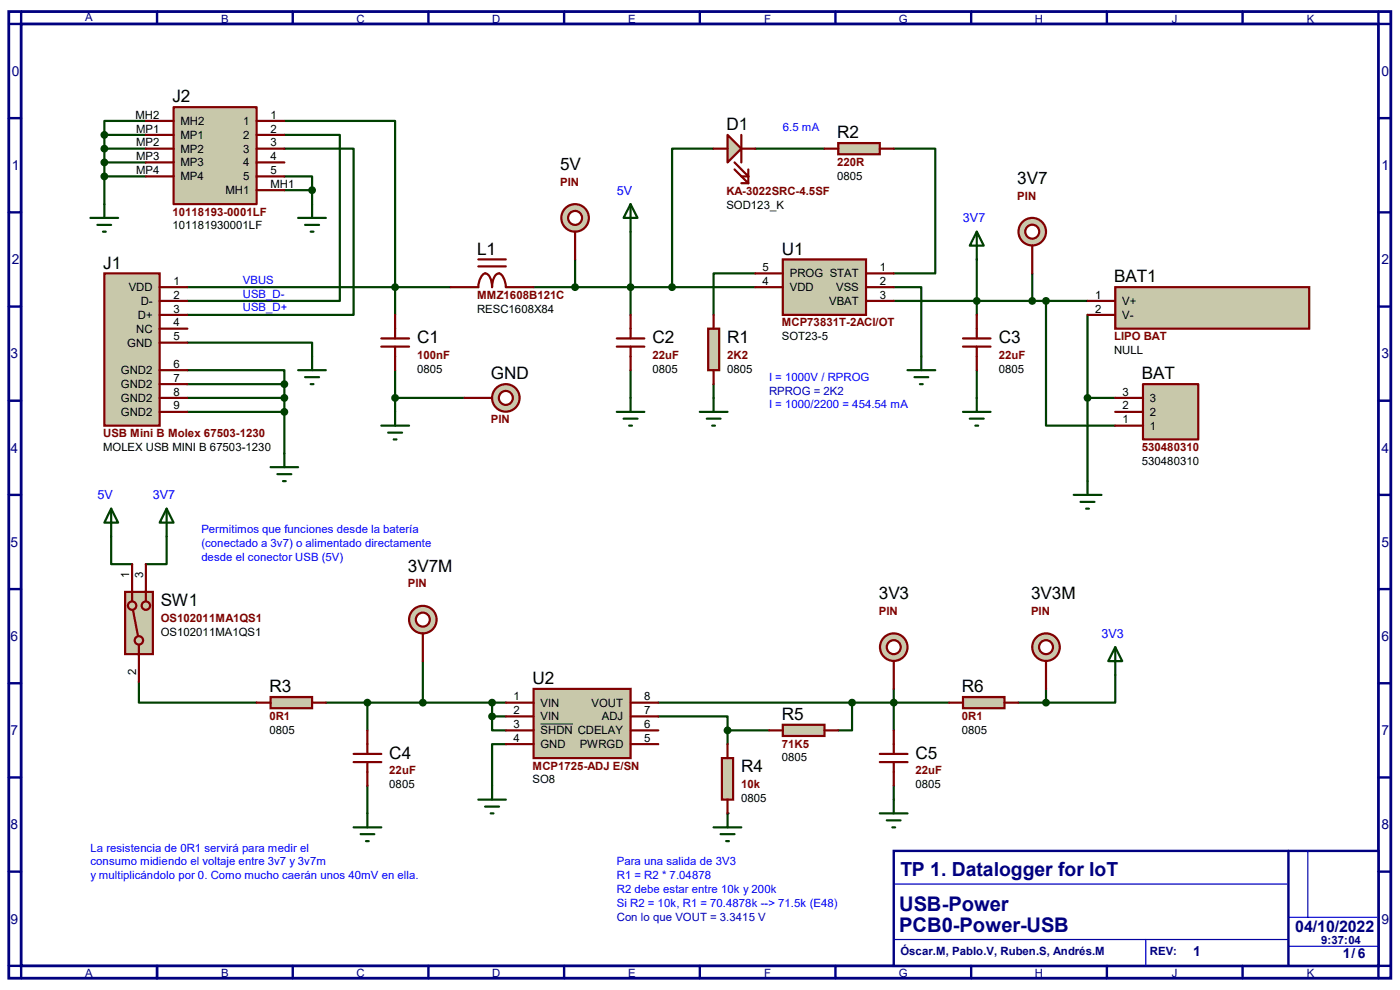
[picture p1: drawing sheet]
<svg xmlns="http://www.w3.org/2000/svg" width="297mm" height="210mm" viewBox="0 0 297 210" stroke-linecap="round" stroke-linejoin="round" font-family="sans-serif">
<path d="M1.9 2.5h293.2v205h-293.2zM4.5 5.1h287.9v199.8h-287.9z" fill="none" stroke="#000080" stroke-width=".59"/>
<path d="M4.5 2.5v2.6h-2.6M33.3 2.5v2.6" fill="none" stroke="#000080" stroke-width=".51"/>
<path d="M189.6 180.5h102.8v24.4h-102.8z" fill="#fff" stroke="#000080" stroke-width=".51"/>
<g fill="none" stroke="#000080" stroke-width=".51">
<path d="M62.1 2.5v2.6M90.9 2.5v2.6M119.7 2.5v2.6M148.5 2.5v2.6M177.2 2.5v2.6M206 2.5v2.6M234.8 2.5v2.6M263.6 2.5v2.6M292.4 2.5v2.6h2.7M1.9 25.1h2.6M292.4 25.1h2.7M1.9 45h2.6"/>
<path d="M292.4 45h2.7M1.9 65h2.6M292.4 65h2.7M1.9 85h2.6M292.4 85h2.7M1.9 105h2.6M292.4 105h2.7M1.9 125h2.6M292.4 125h2.7M1.9 144.9h2.6M292.4 144.9h2.7M1.9 164.9h2.6"/>
<path d="M292.4 164.9h2.7M1.9 184.9h2.6M273.3 180.5v24.4M292.4 184.9h2.7M1.9 204.9h2.6v2.6M33.3 204.9v2.6M62.1 204.9v2.6M90.9 204.9v2.6M119.7 204.9v2.6M148.5 204.9v2.6M177.2 204.9v2.6M206 204.9v2.6"/>
<path d="M234.8 204.9v2.6M263.6 204.9v2.6M295.1 204.9h-2.7v2.6"/>
</g>
<path d="M189.6 199.3h83.7M189.9 187.5h83.1M243.1 199.3v5.6M273.3 194.6h18.8M277.5 180.5v14.1M273.3 200.7h19.1" fill="none" stroke="#0000c0" stroke-width=".25"/>
<g fill="none" stroke="#004000" stroke-width=".47">
<path d="M22.1 31.5h8.8M22.1 28.6h8.8M22.1 28.6v14.7M22.1 34.5h8.8M22.1 37.4h8.8M30.9 25.7h-8.8v2.9M60.3 28.6h11.8v35.2h-32.3M60.3 31.5h14.7v35.3h-35.2M60.3 37.4h5.9v2.9M60.3 25.7h23.5v41.1M151.4 31.5h-8.8v29.4M160.2 31.5h14.7"/>
<path d="M189.6 31.5h8.8v26.5h-8.8M60.3 40.3h5.9M66.2 40.3v3M122 55v5.9M133.8 49.1v17.7M160.2 58h-8.8v8.8M207.2 55v11.8M219 58v5.8h-29.4M39.8 72.7h26.4v2.9M39.8 78.5h20.5v3M39.8 60.9h55.8M83.8 78.5v8.9"/>
<path d="M113.2 60.9h47M133.8 78.5v5.9M189.6 60.9h5.9v14.7M207.2 78.5v5.9M39.8 84.4h20.5M39.8 81.5h20.5M39.8 87.4h20.5M60.3 81.5v14.7M83.8 84.4h14.7M151.4 81.5v2.9M35.3 113.8v5.9h-4.4M29.5 144.7v4.4h24.9"/>
<path d="M69.1 149.1h38.2M77.9 149.1v5.8M89.7 140.3v8.8M104.4 152v2.9h2.9M104.4 152h2.9M104.4 149.1v2.9M107.3 157.9h-2.9v8.8M139.7 152h14.6v2.9M139.7 149.1h61.6M154.3 154.9h8.9M154.3 154.9v3M180.8 149.1v5.8h-3"/>
<path d="M189.6 146.1v8.8M77.9 166.7v5.9"/>
</g>
<circle cx="154.3" cy="172.6" r=".23" fill="#004000"/>
<path d="M219 63.8h11.7M221.9 63.8v26.5h14.7M230.7 66.8v35.3M230.7 84.4h5.9M23.6 113.8v5.9h4.4M216 149.1h5.9M221.9 146.1v3M236.6 143.2v5.9h-14.7M189.6 166.7v2.9" fill="none" stroke="#004000" stroke-width=".47"/>
<path d="M22.1 58h11.8v32.3h-11.8z" fill="#c8c8aa" stroke="#800000" stroke-width=".47"/>
<path d="M33.9 60.9h5.9M33.9 63.8h5.9M33.9 66.8h5.9M33.9 69.7h5.9M33.9 72.7h5.9M33.9 78.5h5.9M33.9 81.5h5.9M33.9 84.4h5.9M33.9 87.4h5.9" fill="none" stroke="#800000" stroke-width=".47"/>
<path d="M36.8 22.7h17.6v20.6h-17.6z" fill="#c8c8aa" stroke="#800000" stroke-width=".47"/>
<g fill="none" stroke="#800000" stroke-width=".47">
<path d="M30.9 25.7h5.9M30.9 28.6h5.9M30.9 31.5h5.9M30.9 34.5h5.9M30.9 37.4h5.9M54.4 25.7h5.9M54.4 28.6h5.9M54.4 31.5h5.9M54.4 34.5h5.9M54.4 37.4h5.9M54.4 40.3h5.9M101.5 56.5h5.8"/>
<path d="M101.5 55h5.8M80.9 73.5h5.9M80.9 71.8h5.9M83.8 66.8v5M83.8 73.5v5M95.6 60.9h5.9a3 3 0 0 1 1.4-2.9 2.63 2.63 0 0 1 1.5 2.9 2.63 2.63 0 0 1 1.5-2.9 3 3 0 0 1 1.4 2.9h5.9"/>
</g>
<circle cx="122" cy="46.2" r="2.92" fill="#c8c8aa" stroke="#800000" stroke-width=".47"/>
<circle cx="122" cy="46.2" r="1.48" fill="#fff" stroke="#800000" stroke-width=".47"/>
<path d="M122 49.1v5.9" fill="none" stroke="#800000" stroke-width=".47"/>
<circle cx="107.3" cy="84.4" r="2.92" fill="#c8c8aa" stroke="#800000" stroke-width=".47"/>
<circle cx="107.3" cy="84.4" r="1.48" fill="#fff" stroke="#800000" stroke-width=".47"/>
<path d="M130.9 73.5h5.8M130.9 71.8h5.8M133.8 66.8v5M133.8 73.5v5M98.5 84.4h5.9" fill="none" stroke="#800000" stroke-width=".47"/>
<path d="M150.2 69.7h2.4v8.8h-2.4z" fill="#c8c8aa" stroke="#800000" stroke-width=".47"/>
<path d="M151.4 66.8v2.9M151.4 78.5v3" fill="none" stroke="#800000" stroke-width=".47"/>
<path d="M166.1 55h17.6v11.8h-17.6z" fill="#c8c8aa" stroke="#800000" stroke-width=".47"/>
<path d="M160.2 58h5.9M183.7 58h5.9M160.2 60.9h5.9M183.7 60.9h5.9M183.7 63.8h5.9" fill="none" stroke="#800000" stroke-width=".47"/>
<path d="M154.3 28.6l3 2.9-3 3z" fill="#c8c8aa" stroke="#800000" stroke-width=".47"/>
<path d="M151.4 31.5h2.9M155.8 34.5l2.9 2.9h-1.4M155.8 35.9l2.9 3M157.3 28.6v5.9M157.3 38.9h1.4M157.3 31.5h2.9M158.7 35.9v3" fill="none" stroke="#800000" stroke-width=".47"/>
<path d="M177.8 30.4h8.8v2.3h-8.8z" fill="#c8c8aa" stroke="#800000" stroke-width=".47"/>
<path d="M174.9 31.5h2.9M186.6 31.5h3M204.3 73.5h5.8M204.3 71.8h5.8M207.2 66.8v5M207.2 73.5v5" fill="none" stroke="#800000" stroke-width=".47"/>
<circle cx="219" cy="49.1" r="2.92" fill="#c8c8aa" stroke="#800000" stroke-width=".47"/>
<circle cx="219" cy="49.1" r="1.48" fill="#fff" stroke="#800000" stroke-width=".47"/>
<path d="M219 52.1v5.9" fill="none" stroke="#800000" stroke-width=".47"/>
<path d="M236.6 60.9h41.1v8.8h-41.1z" fill="#c8c8aa" stroke="#800000" stroke-width=".47"/>
<path d="M230.7 63.8h5.9M230.7 66.8h5.9" fill="none" stroke="#800000" stroke-width=".47"/>
<path d="M242.5 81.5h11.7v11.7h-11.7z" fill="#c8c8aa" stroke="#800000" stroke-width=".47"/>
<path d="M236.6 90.3h5.9M236.6 87.4h5.9M236.6 84.4h5.9" fill="none" stroke="#800000" stroke-width=".47"/>
<path d="M26.5 125.6h5.9v13.2h-5.9z" fill="#c8c8aa" stroke="#800000" stroke-width=".47"/>
<path d="M28 125.6v2.9l1.5 7.3v3M30.9 125.6v2.9" fill="none" stroke="#800000" stroke-width=".47"/>
<g fill="#c8c8aa" stroke="#800000" stroke-width=".47">
<circle cx="29.5" cy="135.8" r=".89"/>
<circle cx="28" cy="128.5" r=".89"/>
<circle cx="30.9" cy="128.5" r=".89"/>
</g>
<path d="M28 119.7v5.9M30.9 119.7v5.9M29.5 138.8v5.9" fill="none" stroke="#800000" stroke-width=".47"/>
<path d="M57.4 147.9h8.8v2.3h-8.8z" fill="#c8c8aa" stroke="#800000" stroke-width=".47"/>
<path d="M54.4 149.1h3M66.2 149.1h2.9" fill="none" stroke="#800000" stroke-width=".47"/>
<circle cx="89.7" cy="131.4" r="2.92" fill="#c8c8aa" stroke="#800000" stroke-width=".47"/>
<circle cx="89.7" cy="131.4" r="1.48" fill="#fff" stroke="#800000" stroke-width=".47"/>
<path d="M89.7 134.4v5.9M75 159.9h5.9M77.9 154.9v5M75 161.7h5.9M77.9 161.7v5" fill="none" stroke="#800000" stroke-width=".47"/>
<path d="M113.2 146.1h20.6v14.7h-20.6z" fill="#c8c8aa" stroke="#800000" stroke-width=".47"/>
<path d="M107.3 149.1h5.9M107.3 152h5.9M107.3 154.9h5.9M107.3 157.9h5.9M133.8 149.1h5.9M133.8 152h5.9M133.8 154.9h5.9M133.8 157.9h5.9" fill="none" stroke="#800000" stroke-width=".47"/>
<path d="M114.7 153.6h6.9" fill="none" stroke="#000" stroke-width=".21"/>
<path d="M166.1 153.8h8.8v2.3h-8.8z" fill="#c8c8aa" stroke="#800000" stroke-width=".47"/>
<path d="M163.2 154.9h2.9M174.9 154.9h2.9" fill="none" stroke="#800000" stroke-width=".47"/>
<path d="M204.3 147.9h8.8v2.3h-8.8z" fill="#c8c8aa" stroke="#800000" stroke-width=".47"/>
<path d="M201.3 149.1h3M213.1 149.1h2.9" fill="none" stroke="#800000" stroke-width=".47"/>
<circle cx="189.6" cy="137.3" r="2.92" fill="#c8c8aa" stroke="#800000" stroke-width=".47"/>
<circle cx="189.6" cy="137.3" r="1.48" fill="#fff" stroke="#800000" stroke-width=".47"/>
<path d="M189.6 140.3v5.8" fill="none" stroke="#800000" stroke-width=".47"/>
<circle cx="221.9" cy="137.3" r="2.92" fill="#c8c8aa" stroke="#800000" stroke-width=".47"/>
<circle cx="221.9" cy="137.3" r="1.48" fill="#fff" stroke="#800000" stroke-width=".47"/>
<path d="M186.6 159.9h5.9M189.6 154.9v5M221.9 140.3v5.8M186.6 161.7h5.9M189.6 161.7v5" fill="none" stroke="#800000" stroke-width=".47"/>
<g fill="none" stroke="#004000" stroke-width=".47">
<path d="M19.2 46.2h5.9M20.7 47.7h2.9M21.8 49.1h.6M22.1 43.3v2.9M63.2 46.2h5.9M64.7 47.7h3M65.9 49.1h.6M66.2 43.3v2.9M133.8 43.3l1.5 2.9h-3zM133.8 43.3v5.8M207.2 49.1l1.5 3h-3zM207.2 49.1v5.9"/>
<path d="M63.2 78.5h5.9M66.2 75.6v2.9M192.5 78.5h5.9M195.5 75.6v2.9M57.4 99.1h5.8M60.3 96.2v2.9M64.7 80h3M65.9 81.5h.6M80.9 90.3h5.9M82.3 91.8h3M83.5 93.2h.6M83.8 87.4v2.9"/>
<path d="M130.9 87.4h5.8M132.3 88.8h3M133.5 90.3h.6M133.8 84.4v3M148.5 87.4h5.8M149.9 88.8h3M151.1 90.3h.6M151.4 84.4v3M194 80h2.9M195.2 81.5h.5M204.3 87.4h5.8M205.7 88.8h3"/>
<path d="M206.9 90.3h.6M207.2 84.4v3M35.3 107.9l1.5 3h-2.9zM35.3 107.9v5.9M58.8 100.6h3M60 102.1h.6M75 175.5h5.9M76.5 177h2.9M77.6 178.4h.6M77.9 172.6v2.9M101.5 169.6h5.8M102.9 171.1h3"/>
<path d="M104.1 172.6h.6M104.4 166.7v2.9M151.4 175.5h5.9M152.9 177h2.9M154.1 178.4h.5M154.3 172.6v2.9"/>
</g>
<g fill="#004000" stroke="#004000" stroke-width=".47">
<circle cx="22.1" cy="28.6" r=".59"/>
<circle cx="22.1" cy="31.5" r=".59"/>
<circle cx="22.1" cy="34.5" r=".59"/>
<circle cx="22.1" cy="37.4" r=".59"/>
<circle cx="66.2" cy="40.3" r=".59"/>
<circle cx="60.3" cy="84.4" r=".59"/>
<circle cx="60.3" cy="81.5" r=".59"/>
<circle cx="60.3" cy="87.4" r=".59"/>
<circle cx="83.8" cy="60.9" r=".59"/>
<circle cx="122" cy="60.9" r=".59"/>
<circle cx="133.8" cy="60.9" r=".59"/>
<circle cx="83.8" cy="84.4" r=".59"/>
<circle cx="142.6" cy="60.9" r=".59"/>
<circle cx="207.2" cy="63.8" r=".59"/>
<circle cx="219" cy="63.8" r=".59"/>
<circle cx="77.9" cy="149.1" r=".59"/>
<circle cx="104.4" cy="152" r=".59"/>
<circle cx="104.4" cy="149.1" r=".59"/>
<circle cx="89.7" cy="149.1" r=".59"/>
<circle cx="154.3" cy="154.9" r=".59"/>
<circle cx="180.8" cy="149.1" r=".59"/>
<circle cx="189.6" cy="149.1" r=".59"/>
</g>
<path d="M153.2 160.8h2.3v8.8h-2.3z" fill="#c8c8aa" stroke="#800000" stroke-width=".47"/>
<path d="M154.3 157.9v2.9M154.3 169.6v3" fill="none" stroke="#800000" stroke-width=".47"/>
<path d="M23.6 107.9l1.5 3h-3zM23.6 107.9v5.9M227.8 105h5.9M229.2 106.5h3M230.4 107.9h.6M230.7 102.1v2.9M236.6 137.3l1.5 3h-3zM236.6 137.3v5.9M186.6 172.6h5.9M188.1 174h3M189.3 175.5h.6M189.6 169.6v3" fill="none" stroke="#004000" stroke-width=".47"/>
<g fill="#004000" stroke="#004000" stroke-width=".47">
<circle cx="221.9" cy="149.1" r=".59"/>
<circle cx="230.7" cy="84.4" r=".59"/>
<circle cx="221.9" cy="63.8" r=".59"/>
</g>
<g font-size="4.3" fill="#000080">
<text x="190.8" y="197.7">PCB0-Power-USB</text>
<text x="190.8" y="193.3">USB-Power</text>
</g>
<text font-size="4.1" fill="#000080" x="191.1" y="185.8">TP 1. Datalogger for IoT</text>
<g font-size="3.6">
<text x="36.6" y="21.7">J2</text>
<text x="154.1" y="27.6">D1</text>
<text x="177.6" y="29.4">R2</text>
<text x="118.8" y="36.1">5V</text>
<text x="215.8" y="39">3V7</text>
<text x="21.9" y="57">J1</text>
<text x="101.2" y="54.1">L1</text>
<text x="165.9" y="54.1">U1</text>
<text x="236.3" y="59.9">BAT1</text>
<text x="88.5" y="72.8">C1</text>
<text x="138.4" y="72.8">C2</text>
<text x="154.3" y="72.8">R1</text>
<text x="211.9" y="72.8">C3</text>
<text x="104.1" y="80.5">GND</text>
<text x="242.2" y="80.5">BAT</text>
<text x="86.5" y="121.3">3V7M</text>
<text x="34.1" y="128.6">SW1</text>
<text x="186.4" y="127.2">3V3</text>
<text x="218.7" y="127.2">3V3M</text>
<text x="57.1" y="146.9">R3</text>
<text x="113" y="145.1">U2</text>
<text x="204" y="146.9">R6</text>
<text x="165.9" y="152.7">R5</text>
<text x="82.6" y="161">C4</text>
<text x="194.2" y="161">C5</text>
<text x="157.2" y="163.9">R4</text>
</g>
<text font-size="3.4" fill="#000080" x="274.8" y="197.8">04/10/2022</text>
<g font-size="2.9" fill="#000080">
<text x="2.5" y="16.1">0</text>
<text x="293.1" y="16.1">0</text>
<text x="2.5" y="36.1">1</text>
<text x="293.1" y="36.1">1</text>
<text x="2.5" y="56">2</text>
<text x="293.1" y="56">2</text>
<text x="2.2" y="76">3</text>
<text x="293.1" y="76">3</text>
<text x="2.2" y="96">4</text>
<text x="293.1" y="96">4</text>
<text x="2.2" y="116">5</text>
<text x="293.1" y="116">5</text>
<text x="2.2" y="136">6</text>
<text x="293.1" y="136">6</text>
<text x="2.2" y="156">7</text>
<text x="293.1" y="156">7</text>
<text x="2.2" y="175.9">8</text>
<text x="293.1" y="175.9">8</text>
<text x="2.2" y="195.9">9</text>
<text x="293.1" y="195.9">9</text>
<text x="253.1" y="202.7">1</text>
<text x="284.9" y="203.3">1/ 6</text>
</g>
<g font-size="2.7" fill="#00f">
<text x="130.9" y="41.3">5V</text>
<text x="204.3" y="47.2">3V7</text>
<text x="20.7" y="105.9">5V</text>
<text x="32.4" y="105.9">3V7</text>
<text x="233.7" y="135.3">3V3</text>
</g>
<g font-size="2.4" fill="#000080">
<text x="18.1" y="4.5">A</text>
<text x="46.9" y="4.8">B</text>
<text x="75.6" y="4.8">C</text>
<text x="104.4" y="4.8">D</text>
<text x="133.3" y="4.8">E</text>
<text x="162.1" y="4.8">F</text>
<text x="190.7" y="4.8">G</text>
<text x="219.5" y="4.8">H</text>
<text x="248.6" y="4.8">J</text>
<text x="277.2" y="4.8">K</text>
<text x="191.1" y="202.6">Óscar.M, Pablo.V, Ruben.S, Andrés.M</text>
<text x="244" y="202.5">REV:</text>
<text x="280.3" y="200.2">9:37:04</text>
<text x="18.1" y="207.2">A</text>
<text x="46.9" y="207.2">B</text>
<text x="75.6" y="207.2">C</text>
<text x="104.4" y="207.2">D</text>
<text x="133.3" y="207.2">E</text>
<text x="162.1" y="207.2">F</text>
<text x="190.7" y="207.2">G</text>
<text x="219.5" y="207.2">H</text>
<text x="248.6" y="207.2">J</text>
<text x="277.2" y="207.2">K</text>
</g>
<g font-size="2.4">
<text x="28.7" y="25.1">MH2</text>
<text x="28.9" y="28.1">MP1</text>
<text x="38.3" y="26.5">MH2</text>
<text x="38.3" y="29.5">MP1</text>
<text x="51.6" y="26.5">1</text>
<text x="51.6" y="29.5">2</text>
<text x="57.4" y="25.1">1</text>
<text x="57.4" y="28.1">2</text>
<text x="28.9" y="31">MP2</text>
<text x="28.9" y="34">MP3</text>
<text x="38.3" y="32.4">MP2</text>
<text x="38.3" y="35.3">MP3</text>
<text x="51.6" y="32.4">3</text>
<text x="51.6" y="35.3">4</text>
<text x="57.4" y="31">3</text>
<text x="57.4" y="34">4</text>
<text x="28.9" y="36.9">MP4</text>
<text x="38.3" y="38.3">MP4</text>
<text x="47.8" y="41.2">MH1</text>
<text x="51.6" y="38.3">5</text>
<text x="57.4" y="36.9">5</text>
<text x="57.4" y="39.8">MH1</text>
<text x="177.6" y="38.1">0805</text>
<text x="154.1" y="44.2">SOD123_K</text>
<text x="36.6" y="48.7">101181930001LF</text>
<text x="161.8" y="57.5">5</text>
<text x="167.6" y="58.8">PROG STAT</text>
<text x="186.6" y="57.5">1</text>
<text x="27.3" y="61.8">VDD</text>
<text x="29.8" y="64.7">D-</text>
<text x="36.8" y="60.4">1</text>
<text x="36.8" y="63.3">2</text>
<text x="161.8" y="60.4">4</text>
<text x="167.6" y="61.8">VDD</text>
<text x="175.9" y="64.7">VBAT</text>
<text x="177.4" y="61.8">VSS</text>
<text x="186.6" y="60.4">2</text>
<text x="186.6" y="63.3">3</text>
<text x="232.3" y="63.3">1</text>
<text x="238.1" y="64.7">V+</text>
<text x="28.9" y="70.6">NC</text>
<text x="29.3" y="67.6">D+</text>
<text x="36.8" y="66.3">3</text>
<text x="36.8" y="69.2">4</text>
<text x="101.2" y="66.3">RESC1608X84</text>
<text x="232.3" y="66.3">2</text>
<text x="238.1" y="67.6">V-</text>
<text x="27" y="73.5">GND</text>
<text x="36.8" y="72.2">5</text>
<text x="165.9" y="72.2">SOT23-5</text>
<text x="236.3" y="75.1">NULL</text>
<text x="25.7" y="79.4">GND2</text>
<text x="25.7" y="82.3">GND2</text>
<text x="36.8" y="78">6</text>
<text x="36.8" y="81">7</text>
<text x="36.8" y="83.9">8</text>
<text x="88.5" y="79">0805</text>
<text x="138.4" y="79">0805</text>
<text x="154.3" y="79">0805</text>
<text x="211.9" y="79">0805</text>
<text x="238.2" y="83.9">3</text>
<text x="25.7" y="85.3">GND2</text>
<text x="25.7" y="88.2">GND2</text>
<text x="36.8" y="86.9">9</text>
<text x="238.2" y="89.8">1</text>
<text x="238.2" y="86.9">2</text>
<text x="244" y="88.2">2</text>
<text x="244" y="85.3">3</text>
<text x="21.9" y="95.7">MOLEX USB MINI B 67503-1230</text>
<text x="244" y="91.1">1</text>
<text x="242.2" y="98.6">530480310</text>
<text x="27.4" y="122.6" transform="rotate(-90 27.4 122.6)">1</text>
<text x="30.4" y="122.6" transform="rotate(-90 30.4 122.6)">3</text>
<text x="34.1" y="134.9">OS102011MA1QS1</text>
<text x="28.9" y="143.1" transform="rotate(-90 28.9 143.1)">2</text>
<text x="108.9" y="148.5">1</text>
<text x="114.7" y="149.9">VIN</text>
<text x="125.5" y="149.9">VOUT</text>
<text x="136.7" y="148.5">8</text>
<text x="57.1" y="155.6">0805</text>
<text x="108.9" y="151.5">2</text>
<text x="108.9" y="154.4">3</text>
<text x="114.7" y="152.8">VIN</text>
<text x="114.7" y="155.8">SHDN CDELAY</text>
<text x="127.7" y="152.8">ADJ</text>
<text x="136.7" y="154.4">6</text>
<text x="136.7" y="151.5">7</text>
<text x="204" y="155.6">0805</text>
<text x="108.9" y="157.4">4</text>
<text x="114.7" y="158.7">GND</text>
<text x="123" y="158.7">PWRGD</text>
<text x="136.7" y="157.4">5</text>
<text x="165.9" y="161.5">0805</text>
<text x="82.6" y="167.2">0805</text>
<text x="113" y="166.2">SO8</text>
<text x="194.2" y="167.2">0805</text>
<text x="157.2" y="170.1">0805</text>
</g>
<g font-size="2.4" fill="#00f">
<text x="166.1" y="27.9">6.5 mA</text>
<text x="51.5" y="63.1">USB_D-</text>
<text x="51.5" y="60.2">VBUS</text>
<text x="51.5" y="66">USB_D+</text>
<text x="163.2" y="80.7">I = 1000V / RPROG</text>
<text x="163.2" y="86.6">I = 1000/2200 = 454.54 mA</text>
<text x="42.7" y="113.1">Permitimos que funciones desde la batería</text>
<text x="42.7" y="116">(conectado a 3v7) o alimentado directamente</text>
<text x="42.7" y="119">desde el conector USB (5V)</text>
<text x="19.2" y="180.6">La resistencia de 0R1 servirá para medir el</text>
<text x="19.2" y="183.6">consumo midiendo el voltaje entre 3v7 y 3v7m</text>
<text x="130.9" y="183.6">Para una salida de 3V3</text>
<text x="19.2" y="186.5">y multiplicándolo por 0. Como mucho caerán unos 40mV en ella.</text>
<text x="130.9" y="186.5">R1 = R2 * 7.04878</text>
<text x="130.9" y="189.4">R2 debe estar entre 10k y 200k</text>
<text x="130.9" y="192.4">Si R2 = 10k, R1 = 70.4878k --&gt; 71.5k (E48)</text>
</g>
<g font-size="2.4" fill="#800000">
<text x="177.6" y="35.2">220R</text>
<text x="118.8" y="39.4">PIN</text>
<text x="154.1" y="41.4">KA-3022SRC-4.5SF</text>
<text x="36.6" y="45.8">10118193-0001LF</text>
<text x="215.8" y="42.4">PIN</text>
<text x="101.2" y="63.4">MMZ1608B121C</text>
<text x="165.9" y="69.3">MCP73831T-2ACI/OT</text>
<text x="88.5" y="76.2">100nF</text>
<text x="138.4" y="76.2">22uF</text>
<text x="154.3" y="76.2">2K2</text>
<text x="211.9" y="76.2">22uF</text>
<text x="236.3" y="72.2">LIPO BAT</text>
<text x="104.1" y="89.8">PIN</text>
<text x="21.9" y="92.8">USB Mini B Molex 67503-1230</text>
<text x="242.2" y="95.7">530480310</text>
<text x="86.5" y="124.6">PIN</text>
<text x="34.1" y="132">OS102011MA1QS1</text>
<text x="186.4" y="130.5">PIN</text>
<text x="218.7" y="130.5">PIN</text>
<text x="57.1" y="152.7">0R1</text>
<text x="204" y="152.7">0R1</text>
<text x="165.9" y="158.6">71K5</text>
<text x="82.6" y="164.3">22uF</text>
<text x="113" y="163.3">MCP1725-ADJ E/SN</text>
<text x="157.2" y="167.2">10k</text>
<text x="194.2" y="164.3">22uF</text>
</g>
<g font-size="2.4" fill="#0000c0">
<text x="163.2" y="83.7">RPROG = 2K2</text>
<text x="130.9" y="195.3">Con lo que VOUT = 3.3415 V</text>
</g>
</svg>
